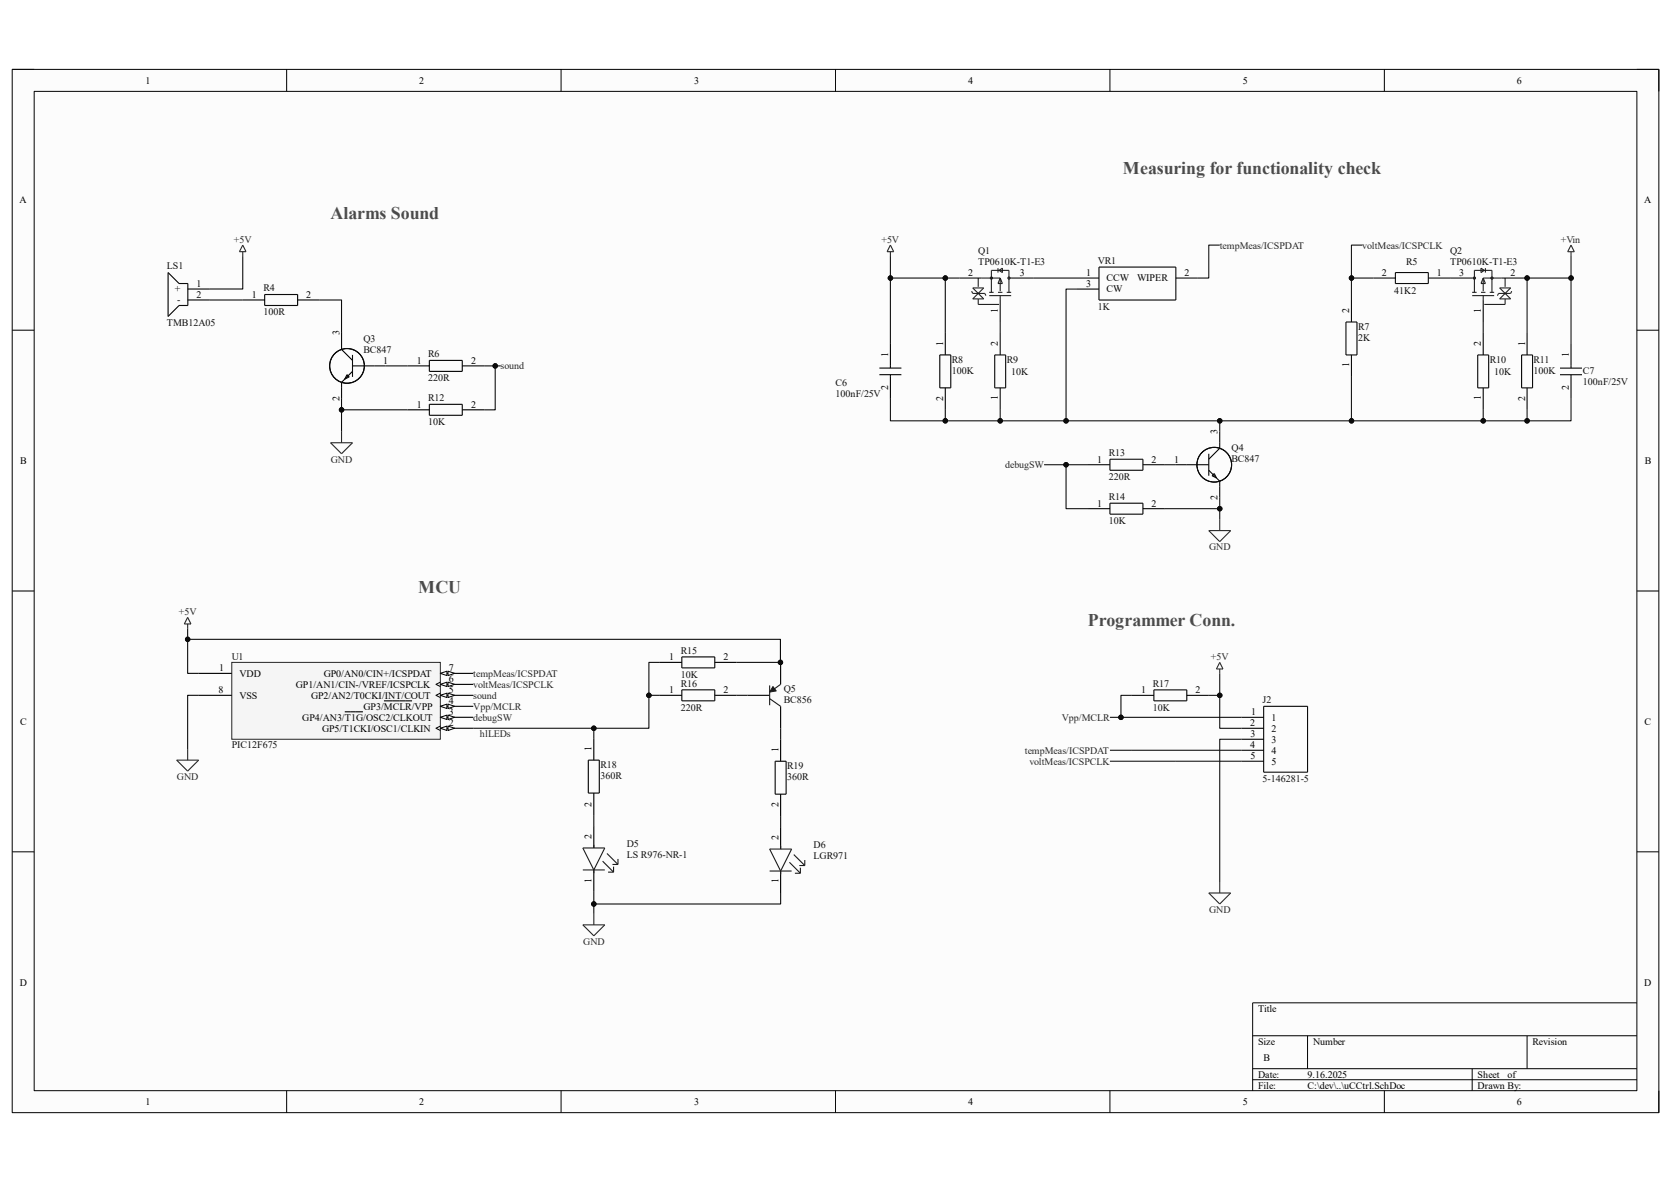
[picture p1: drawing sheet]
<svg xmlns="http://www.w3.org/2000/svg" width="297mm" height="210mm" viewBox="0 0 297 210" stroke-linecap="round" stroke-linejoin="round" font-family="sans-serif">
<path d="M2.2 12.3h292.7v185.4h-292.7z" fill-rule="evenodd" fill="#fcfcfc"/>
<path d="M2.2 12.3h292.7v185.4h-292.7z" fill="none" stroke="#000" stroke-width=".18"/>
<path d="M6.1 16.2h284.8v177.6h-284.8z" fill-rule="evenodd" fill="#fcfcfc"/>
<g fill="none" stroke="#000" stroke-width=".18">
<path d="M2.2 12.3h3.9M6.1 16.2h284.8v177.6h-284.8zM50.9 12.3v3.9M99.7 12.3v3.9M148.5 12.3v3.9M197.3 12.3v3.9M246.1 12.3v3.9M290.9 12.3h4v3.9M2.2 58.7h3.9M290.9 58.7h4M2.2 105h3.9M290.9 105h4"/>
<path d="M2.2 151.4h3.9M290.9 151.4h4M290.9 178.2h-68.2v15.6M50.9 193.8v3.9M99.7 193.8v3.9M148.5 193.8v3.9M197.3 193.8v3.9M222.7 184h68.2M222.7 189.9h68.2M222.7 191.8h68.2M232.4 184v5.9M246.1 193.8v3.9"/>
<path d="M261.7 189.9v3.9M271.4 184v5.9M294.9 193.8v3.9"/>
</g>
<path d="M104.6 135.1h1.9v5.8h-1.9zM105.5 131.2v3.9M105.5 140.9v3.9" fill="none" stroke="#000" stroke-width=".2"/>
<path d="M41.2 117.7h37.1v13.6h-37.1z" fill-rule="evenodd" fill="#f5f5f5"/>
<path d="M41.2 117.7h37.1v13.6h-37.1z" fill="none" stroke="#262626" stroke-width=".18"/>
<path d="M35.3 119.6h5.9M78.3 129.4h5.8" fill="none" stroke="#000" stroke-width=".2"/>
<path d="M78.3 129.4l1.1-.4v.8z" fill="#fbfbfb"/>
<path d="M78.3 129.4l1.1-.4v.8z" fill="none" stroke="#000" stroke-width=".18"/>
<path d="M79.6 129l1.2 .4-1.2 .4z" fill="#fbfbfb"/>
<path d="M78.3 129l-.8 .4 .8 .4M79.6 129l1.2 .4-1.2 .4z" fill="none" stroke="#000" stroke-width=".18"/>
<path d="M78.3 127.4h5.8" fill="none" stroke="#000" stroke-width=".2"/>
<path d="M78.3 127.4l1.1-.3v.7z" fill="#fbfbfb"/>
<path d="M78.3 127.4l1.1-.3v.7z" fill="none" stroke="#000" stroke-width=".18"/>
<path d="M79.6 127.1l1.2 .3-1.2 .4z" fill="#fbfbfb"/>
<path d="M79.6 127.1l1.2 .3-1.2 .4z" fill="none" stroke="#000" stroke-width=".18"/>
<path d="M61.3 126.5h3.2M78.3 125.5h5.8" fill="none" stroke="#000" stroke-width=".2"/>
<path d="M78.3 125.5l1.1-.4v.8z" fill="#fbfbfb"/>
<path d="M78.3 125.5l1.1-.4v.8z" fill="none" stroke="#000" stroke-width=".18"/>
<path d="M79.6 125.1l1.2 .4-1.2 .4z" fill="#fbfbfb"/>
<path d="M79.6 125.1l1.2 .4-1.2 .4z" fill="none" stroke="#000" stroke-width=".18"/>
<path d="M68.2 124.5h5M78.3 123.5h5.8" fill="none" stroke="#000" stroke-width=".2"/>
<path d="M78.3 123.5l1.1-.3v.7z" fill="#fbfbfb"/>
<path d="M78.3 123.5l1.1-.3v.7z" fill="none" stroke="#000" stroke-width=".18"/>
<path d="M79.6 123.2l1.2 .3-1.2 .4z" fill="#fbfbfb"/>
<path d="M78.3 123.2l-.8 .3 .8 .4M79.6 123.2l1.2 .3-1.2 .4z" fill="none" stroke="#000" stroke-width=".18"/>
<path d="M78.3 121.6h5.8" fill="none" stroke="#000" stroke-width=".2"/>
<path d="M78.3 121.6l1.1-.4v.8z" fill="#fbfbfb"/>
<path d="M78.3 121.6l1.1-.4v.8z" fill="none" stroke="#000" stroke-width=".18"/>
<path d="M79.6 121.2l1.2 .4-1.2 .4z" fill="#fbfbfb"/>
<path d="M78.3 121.2l-.8 .4 .8 .4M79.6 121.2l1.2 .4-1.2 .4z" fill="none" stroke="#000" stroke-width=".18"/>
<path d="M78.3 119.6h5.8" fill="none" stroke="#000" stroke-width=".2"/>
<path d="M78.3 119.6l1.1-.3v.7z" fill="#fbfbfb"/>
<path d="M78.3 119.6l1.1-.3v.7z" fill="none" stroke="#000" stroke-width=".18"/>
<path d="M79.6 119.3l1.2 .3-1.2 .4z" fill="#fbfbfb"/>
<path d="M79.6 119.3l1.2 .3-1.2 .4z" fill="none" stroke="#000" stroke-width=".18"/>
<path d="M138.8 117.7v3.9M35.3 123.5h5.9M132.9 123.5h3.9M138.8 125.5v3.9M105.5 146.8v3.9M105.5 154.6v3.9M138.8 147v3.9M138.8 154.8v3.9" fill="none" stroke="#000" stroke-width=".2"/>
<path d="M33.4 109.7l.5 1.2h-1.1zM33.4 110.9v.7M31.4 135.1h3.9l-1.9 1.9zM33.4 133.1v2M103.6 164.3h3.9l-2 2zM105.5 162.4v1.9" fill="none" stroke="#262626" stroke-width=".2"/>
<g fill="none" stroke="#1c1c1c" stroke-width=".2">
<path d="M136.8 121.8v3.5M136.8 124.1l2 1.4M138.8 121.6l-1.4 1M103.6 150.7h3.9l-2 3.9zM103.6 154.6h3.9M105.5 150.1v.6M105.5 154.6v.6M107.1 153l2 2M107.9 151.6l1.9 2M108.1 155h1M108.9 153.6h.9M109.1 154v1"/>
<path d="M109.8 152.6v1M136.8 150.9h3.9l-1.9 3.9zM136.8 154.8h3.9M138.8 150.3v.6M138.8 154.8v.5M140.3 153.2l2 2M141.1 151.8l1.9 2M141.3 155.2h1M142.1 153.8h.9M142.3 154.2v1M143 152.8v1"/>
</g>
<path d="M137.4 122l.6 .8-1.2 .2z" fill="#1c1c1c"/>
<path d="M137.4 122l.6 .8-1.2 .2z" fill="none" stroke="#1c1c1c" stroke-width=".18"/>
<g fill="none" stroke="#000" stroke-width=".2">
<path d="M29.9 48.4l1.9 2h1.6v3.9h-1.6l-1.9 1.9zM33.4 53.3h3.9M33.4 51.4h3.9M43.1 53.3h3.9M47 52.3h5.9v2h-5.9zM52.9 53.3h3.9M60.7 59.2v2.9l2 1.9M168 59.2v3.9M61.7 66.6l.4 .4-.8 .4zM62.7 65h5.8M62.7 66l-2 1.9v3M62.7 63.1v3.9"/>
<path d="M72.4 65h3.9M72.4 72.8h3.9M76.3 64h5.9v2h-5.9zM76.3 71.8h5.9v2h-5.9zM82.2 65h3.9M82.2 72.8h3.9M156.3 65.4h3.9M156.3 66.6h3.9M158.3 61.1v4.3M158.3 66.6v4.3M167 63.1h2v5.8h-2zM168 68.9v3.9"/>
<path d="M117.3 117.7h3.9M121.2 116.7h5.8v2h-5.8zM127 117.7h3.9M117.3 123.5h3.9M121.2 122.6h5.8v1.9h-5.8zM127 123.5h3.9M137.8 135.3h1.9v5.8h-1.9zM138.8 131.3v4M138.8 141.1v3.9"/>
<circle cx="61.7" cy="65" r="3.1"/>
</g>
<path d="M43.1 43.5l.6 1.2h-1.1zM43.1 44.7v.8M158.3 43.6l.6 1.1h-1.2zM158.3 44.7v.8M58.8 78.7h3.9l-2 1.9zM60.7 76.7v2" fill="none" stroke="#262626" stroke-width=".2"/>
<g fill="none" stroke="#000" stroke-width=".19">
<path d="M170.6 49.4h3.9M177.8 53.3v3.9M177.8 59.2v3.9M179.7 49.4h3.9M191.4 49.4h3.9M191.4 51.4h3.9M195.3 47.5h13.7v5.8h-13.7zM209 49.4h3.9M239.2 57.2h2v5.9h-2zM240.2 53.3v3.9M244.1 49.4h3.9M248 48.4h5.9v2h-5.9z"/>
<path d="M253.9 49.4h7.8M263.6 53.3v3.9M263.6 59.2v3.9M266.9 49.4h3.9M271.4 59.2v3.9M176.8 63.1h2v5.8h-2zM177.8 68.9v3.9M216.8 76.7v3l-1.9 1.9M240.2 63.1v3.9M262.7 63.1h1.9v5.8h-1.9zM263.6 68.9v3.9M270.5 63.1h1.9v5.8h-1.9z"/>
<path d="M271.4 68.9v3.9M277.3 65.4h3.9M277.3 66.6h3.9M279.2 61.1v4.3M279.2 66.6v4.3M193.4 82.6h3.9M193.4 90.4h3.9M197.3 81.6h5.8v2h-5.8zM197.3 89.4h5.8v2h-5.8zM203.1 82.6h3.9M203.1 90.4h3.9M209 82.6h5.9"/>
<path d="M214.9 83.6l1.9 1.9v2.9M214.9 80.6v3.9M215.8 84.1l.4 .8-.8-.4zM201.2 123.5h3.9M205.1 122.6h5.8v1.9h-5.8zM210.9 123.5h4M220.7 127.5h3.9M220.7 129.4h3.9M220.7 131.3h3.9M220.7 133.3h3.9M220.7 135.3h3.9M224.6 125.5h7.8v11.7h-7.8z"/>
<circle cx="215.8" cy="82.6" r="3.1"/>
</g>
<path d="M279.2 43.6l.6 1.1h-1.2zM279.2 44.7v.8M214.9 94.3h3.8l-1.9 1.9zM216.8 92.3v2M216.8 118.9v.7M216.8 117.7l.6 1.2h-1.2zM214.9 158.7h3.8l-1.9 1.9zM216.8 156.7v2" fill="none" stroke="#262626" stroke-width=".19"/>
<g fill="none" stroke="#1c1c1c" stroke-width=".19">
<path d="M172.9 51.2h1.9l-1.9 1.9h1.9zM172.9 52.1h2.1l.2 .4M173.9 53.1v1h3.7M173.9 49.4v1.6M174.5 49.4h3.3M175.8 52.5h3.9M175.8 51.9h.8M176.2 51.9v-3.9h3.1v3.9M177.4 51.9h.8M177.4 47.6v.8M177.6 48l.6-.4v.8zM177.8 49.4l.4 1h-.8z"/>
<path d="M177.8 49.4v2.3M177.8 52.5v.8M178.9 51.9h.8M179.3 49.4h.4M261.7 52.5h3.9M261.7 51.9h.8M261.7 49.4h.4M262.1 51.9v-3.9h3.1v3.9M263.2 51.9h.8M263.2 47.6l.6 .4-.6 .4zM263.6 49.4v2.3M263.6 52.5v.8"/>
<path d="M263.6 49.4l.4 1h-.8zM263.6 49.4h3.3M264 47.6v.8M264.8 51.9h.8M266.6 51.2h1.9l-1 .9zM267.5 53.1v1h-3.7M267.5 49.4v1.6M267.5 52.1l1 1h-1.9zM268.7 51.7l-.2 .4h-2.1l-.2 .4"/>
<circle cx="176.2" cy="49.4" r=".19"/>
<circle cx="179.3" cy="49.4" r=".19"/>
<circle cx="262.1" cy="49.4" r=".19"/>
<circle cx="265.2" cy="49.4" r=".19"/>
</g>
<path d="M172.7 51.7l.2 .4" fill="none" stroke="#1c1c1c" stroke-width=".2"/>
<path d="M271.4 49.4v9.8" fill="none" stroke="#0e0e0e" stroke-width=".19"/>
<circle cx="271.4" cy="49.4" r=".39" fill="#0e0e0e"/>
<circle cx="271.4" cy="49.4" r=".39" fill="none" stroke="#0e0e0e" stroke-width=".18"/>
<path d="M33.4 111.6v8h1.9M35.3 123.5h-1.9v9.6" fill="none" stroke="#0e0e0e" stroke-width=".2"/>
<circle cx="33.4" cy="113.6" r=".39" fill="#0e0e0e"/>
<circle cx="33.4" cy="113.6" r=".39" fill="none" stroke="#0e0e0e" stroke-width=".18"/>
<path d="M33.4 113.6h105.3v4.1h-7.8" fill="none" stroke="#0e0e0e" stroke-width=".2"/>
<circle cx="138.7" cy="117.7" r=".39" fill="#0e0e0e"/>
<circle cx="138.7" cy="117.7" r=".39" fill="none" stroke="#0e0e0e" stroke-width=".18"/>
<circle cx="33.4" cy="113.6" r=".39" fill="#0e0e0e"/>
<circle cx="33.4" cy="113.6" r=".39" fill="none" stroke="#0e0e0e" stroke-width=".18"/>
<path d="M37.3 53.3h5.8M43.1 45.5v5.9h-5.8M56.8 53.3h3.9v5.9M60.7 72.8h11.7" fill="none" stroke="#0e0e0e" stroke-width=".2"/>
<circle cx="60.7" cy="72.8" r=".39" fill="#0e0e0e"/>
<circle cx="60.7" cy="72.8" r=".39" fill="none" stroke="#0e0e0e" stroke-width=".18"/>
<path d="M68.5 65h3.9M117.3 123.5h-2v5.9h-31.2" fill="none" stroke="#0e0e0e" stroke-width=".2"/>
<circle cx="115.3" cy="123.5" r=".39" fill="#0e0e0e"/>
<circle cx="115.3" cy="123.5" r=".39" fill="none" stroke="#0e0e0e" stroke-width=".18"/>
<circle cx="105.5" cy="129.4" r=".39" fill="#0e0e0e"/>
<circle cx="105.5" cy="129.4" r=".39" fill="none" stroke="#0e0e0e" stroke-width=".18"/>
<path d="M88 65v7.8h-1.9" fill="none" stroke="#0e0e0e" stroke-width=".2"/>
<circle cx="88" cy="65" r=".39" fill="#0e0e0e"/>
<circle cx="88" cy="65" r=".39" fill="none" stroke="#0e0e0e" stroke-width=".18"/>
<path d="M86.1 65h2.9" fill="none" stroke="#0e0e0e" stroke-width=".2"/>
<circle cx="88" cy="65" r=".39" fill="#0e0e0e"/>
<circle cx="88" cy="65" r=".39" fill="none" stroke="#0e0e0e" stroke-width=".18"/>
<path d="M138.8 158.7v1.9h-33.3" fill="none" stroke="#0e0e0e" stroke-width=".2"/>
<circle cx="105.5" cy="160.6" r=".39" fill="#0e0e0e"/>
<circle cx="105.5" cy="160.6" r=".39" fill="none" stroke="#0e0e0e" stroke-width=".18"/>
<path d="M117.3 117.7h-2v5.8" fill="none" stroke="#0e0e0e" stroke-width=".2"/>
<circle cx="115.3" cy="123.5" r=".39" fill="#0e0e0e"/>
<circle cx="115.3" cy="123.5" r=".39" fill="none" stroke="#0e0e0e" stroke-width=".18"/>
<path d="M138.7 117.7h.1M130.9 123.5h2" fill="none" stroke="#0e0e0e" stroke-width=".2"/>
<circle cx="138.7" cy="117.7" r=".39" fill="#0e0e0e"/>
<circle cx="138.7" cy="117.7" r=".39" fill="none" stroke="#0e0e0e" stroke-width=".18"/>
<path d="M158.3 70.9v3.9h58.5" fill="none" stroke="#0e0e0e" stroke-width=".19"/>
<circle cx="168" cy="74.8" r=".39" fill="#0e0e0e"/>
<circle cx="168" cy="74.8" r=".39" fill="none" stroke="#0e0e0e" stroke-width=".18"/>
<circle cx="177.8" cy="74.8" r=".39" fill="#0e0e0e"/>
<circle cx="177.8" cy="74.8" r=".39" fill="none" stroke="#0e0e0e" stroke-width=".18"/>
<circle cx="189.5" cy="74.8" r=".39" fill="#0e0e0e"/>
<circle cx="189.5" cy="74.8" r=".39" fill="none" stroke="#0e0e0e" stroke-width=".18"/>
<circle cx="216.8" cy="74.8" r=".39" fill="#0e0e0e"/>
<circle cx="216.8" cy="74.8" r=".39" fill="none" stroke="#0e0e0e" stroke-width=".18"/>
<path d="M158.3 45.5v3.9h9.7v9.8" fill="none" stroke="#0e0e0e" stroke-width=".2"/>
<circle cx="168" cy="49.4" r=".39" fill="#0e0e0e"/>
<circle cx="168" cy="49.4" r=".39" fill="none" stroke="#0e0e0e" stroke-width=".18"/>
<circle cx="158.3" cy="49.4" r=".39" fill="#0e0e0e"/>
<circle cx="158.3" cy="49.4" r=".39" fill="none" stroke="#0e0e0e" stroke-width=".18"/>
<path d="M168 49.4h2.6" fill="none" stroke="#0e0e0e" stroke-width=".2"/>
<circle cx="168" cy="49.4" r=".39" fill="#0e0e0e"/>
<circle cx="168" cy="49.4" r=".39" fill="none" stroke="#0e0e0e" stroke-width=".18"/>
<path d="M183.6 49.4h7.8M185.6 82.6h7.8" fill="none" stroke="#0e0e0e" stroke-width=".19"/>
<circle cx="189.5" cy="82.6" r=".39" fill="#0e0e0e"/>
<circle cx="189.5" cy="82.6" r=".39" fill="none" stroke="#0e0e0e" stroke-width=".18"/>
<path d="M189.5 82.6v7.8h3.9" fill="none" stroke="#0e0e0e" stroke-width=".19"/>
<circle cx="189.5" cy="82.6" r=".39" fill="#0e0e0e"/>
<circle cx="189.5" cy="82.6" r=".39" fill="none" stroke="#0e0e0e" stroke-width=".18"/>
<path d="M197.3 127.5h23.4M197.3 135.3h11.7M197.3 133.3h3.9" fill="none" stroke="#0e0e0e" stroke-width=".19"/>
<circle cx="199.2" cy="127.5" r=".39" fill="#0e0e0e"/>
<circle cx="199.2" cy="127.5" r=".39" fill="none" stroke="#0e0e0e" stroke-width=".18"/>
<path d="M201.2 123.5h-2v4" fill="none" stroke="#0e0e0e" stroke-width=".19"/>
<circle cx="199.2" cy="127.5" r=".39" fill="#0e0e0e"/>
<circle cx="199.2" cy="127.5" r=".39" fill="none" stroke="#0e0e0e" stroke-width=".18"/>
<path d="M207 90.4h9.8" fill="none" stroke="#0e0e0e" stroke-width=".19"/>
<circle cx="216.8" cy="90.4" r=".39" fill="#0e0e0e"/>
<circle cx="216.8" cy="90.4" r=".39" fill="none" stroke="#0e0e0e" stroke-width=".18"/>
<path d="M216.8 43.6h-1.9v5.8h-2M207 82.6h2M209 135.3h11.7M214.9 123.5h1.9" fill="none" stroke="#0e0e0e" stroke-width=".19"/>
<circle cx="216.8" cy="123.6" r=".39" fill="#0e0e0e"/>
<circle cx="216.8" cy="123.6" r=".39" fill="none" stroke="#0e0e0e" stroke-width=".18"/>
<path d="M216.8 119.6v9.8h3.9M220.7 131.3h-3.9v25.4" fill="none" stroke="#0e0e0e" stroke-width=".19"/>
<circle cx="216.8" cy="123.6" r=".39" fill="#0e0e0e"/>
<circle cx="216.8" cy="123.6" r=".39" fill="none" stroke="#0e0e0e" stroke-width=".18"/>
<path d="M240.2 74.8h-23.4v1.9" fill="none" stroke="#0e0e0e" stroke-width=".19"/>
<circle cx="216.8" cy="74.8" r=".39" fill="#0e0e0e"/>
<circle cx="216.8" cy="74.8" r=".39" fill="none" stroke="#0e0e0e" stroke-width=".18"/>
<circle cx="240.2" cy="74.8" r=".39" fill="#0e0e0e"/>
<circle cx="240.2" cy="74.8" r=".39" fill="none" stroke="#0e0e0e" stroke-width=".18"/>
<path d="M279.2 45.5v3.9h-8.4" fill="none" stroke="#0e0e0e" stroke-width=".19"/>
<circle cx="271.4" cy="49.4" r=".39" fill="#0e0e0e"/>
<circle cx="271.4" cy="49.4" r=".39" fill="none" stroke="#0e0e0e" stroke-width=".18"/>
<circle cx="279.2" cy="49.4" r=".39" fill="#0e0e0e"/>
<circle cx="279.2" cy="49.4" r=".39" fill="none" stroke="#0e0e0e" stroke-width=".18"/>
<path d="M60.7 70.9v5.8" fill="none" stroke="#0e0e0e" stroke-width=".2"/>
<circle cx="60.7" cy="72.8" r=".39" fill="#0e0e0e"/>
<circle cx="60.7" cy="72.8" r=".39" fill="none" stroke="#0e0e0e" stroke-width=".18"/>
<path d="M105.5 158.5v3.9" fill="none" stroke="#0e0e0e" stroke-width=".2"/>
<circle cx="105.5" cy="160.6" r=".39" fill="#0e0e0e"/>
<circle cx="105.5" cy="160.6" r=".39" fill="none" stroke="#0e0e0e" stroke-width=".18"/>
<path d="M105.5 129.4v1.8M105.5 144.8v2" fill="none" stroke="#0e0e0e" stroke-width=".2"/>
<circle cx="105.5" cy="129.4" r=".39" fill="#0e0e0e"/>
<circle cx="105.5" cy="129.4" r=".39" fill="none" stroke="#0e0e0e" stroke-width=".18"/>
<path d="M158.3 49.4v11.7M138.8 129.4v1.9M138.8 145v2" fill="none" stroke="#0e0e0e" stroke-width=".2"/>
<circle cx="158.3" cy="49.4" r=".39" fill="#0e0e0e"/>
<circle cx="158.3" cy="49.4" r=".39" fill="none" stroke="#0e0e0e" stroke-width=".18"/>
<path d="M168 72.8v2" fill="none" stroke="#0e0e0e" stroke-width=".2"/>
<circle cx="168" cy="74.8" r=".39" fill="#0e0e0e"/>
<circle cx="168" cy="74.8" r=".39" fill="none" stroke="#0e0e0e" stroke-width=".18"/>
<path d="M177.8 72.8v2" fill="none" stroke="#0e0e0e" stroke-width=".19"/>
<circle cx="177.8" cy="74.8" r=".39" fill="#0e0e0e"/>
<circle cx="177.8" cy="74.8" r=".39" fill="none" stroke="#0e0e0e" stroke-width=".18"/>
<path d="M177.8 57.2v2M216.8 88.4v3.9" fill="none" stroke="#0e0e0e" stroke-width=".19"/>
<circle cx="216.8" cy="90.4" r=".39" fill="#0e0e0e"/>
<circle cx="216.8" cy="90.4" r=".39" fill="none" stroke="#0e0e0e" stroke-width=".18"/>
<path d="M263.6 72.8v2" fill="none" stroke="#0e0e0e" stroke-width=".19"/>
<circle cx="263.6" cy="74.8" r=".39" fill="#0e0e0e"/>
<circle cx="263.6" cy="74.8" r=".39" fill="none" stroke="#0e0e0e" stroke-width=".18"/>
<path d="M242.2 43.6h-2v9.7M263.6 57.2v2" fill="none" stroke="#0e0e0e" stroke-width=".19"/>
<circle cx="240.2" cy="49.4" r=".39" fill="#0e0e0e"/>
<circle cx="240.2" cy="49.4" r=".39" fill="none" stroke="#0e0e0e" stroke-width=".18"/>
<path d="M240.2 49.4h3.9" fill="none" stroke="#0e0e0e" stroke-width=".19"/>
<circle cx="240.2" cy="49.4" r=".39" fill="#0e0e0e"/>
<circle cx="240.2" cy="49.4" r=".39" fill="none" stroke="#0e0e0e" stroke-width=".18"/>
<path d="M240.2 67v7.8h39v-3.9" fill="none" stroke="#0e0e0e" stroke-width=".19"/>
<circle cx="240.2" cy="74.8" r=".39" fill="#0e0e0e"/>
<circle cx="240.2" cy="74.8" r=".39" fill="none" stroke="#0e0e0e" stroke-width=".18"/>
<circle cx="263.6" cy="74.8" r=".39" fill="#0e0e0e"/>
<circle cx="263.6" cy="74.8" r=".39" fill="none" stroke="#0e0e0e" stroke-width=".18"/>
<circle cx="271.4" cy="74.8" r=".39" fill="#0e0e0e"/>
<circle cx="271.4" cy="74.8" r=".39" fill="none" stroke="#0e0e0e" stroke-width=".18"/>
<path d="M279.2 49.4v11.7" fill="none" stroke="#0e0e0e" stroke-width=".19"/>
<circle cx="279.2" cy="49.4" r=".39" fill="#0e0e0e"/>
<circle cx="279.2" cy="49.4" r=".39" fill="none" stroke="#0e0e0e" stroke-width=".18"/>
<path d="M271.4 72.8v2" fill="none" stroke="#0e0e0e" stroke-width=".19"/>
<circle cx="271.4" cy="74.8" r=".39" fill="#0e0e0e"/>
<circle cx="271.4" cy="74.8" r=".39" fill="none" stroke="#0e0e0e" stroke-width=".18"/>
<path d="M191.4 51.4h-1.9v23.4M201.2 133.3h19.5" fill="none" stroke="#0e0e0e" stroke-width=".19"/>
<circle cx="189.5" cy="74.8" r=".39" fill="#0e0e0e"/>
<circle cx="189.5" cy="74.8" r=".39" fill="none" stroke="#0e0e0e" stroke-width=".18"/>
<g font-size="3.2" fill="#4c4c4c">
<text x="199.6" y="31">Measuring for functionality check</text>
<text x="58.8" y="39">Alarms Sound</text>
<text x="74.3" y="105.3">MCU</text>
<text x="193.4" y="111.2">Programmer Conn.</text>
</g>
<g font-size="1.8">
<text x="25.9" y="14.9">1</text>
<text x="74.5" y="14.9">2</text>
<text x="123.4" y="14.9">3</text>
<text x="172.1" y="14.9">4</text>
<text x="220.9" y="14.9">5</text>
<text x="269.6" y="14.9">6</text>
<text x="3.5" y="36.1">A</text>
<text x="292.3" y="36.1">A</text>
<text x="31.1" y="51.9">+</text>
<text x="31.5" y="53.9">-</text>
<text x="34.9" y="51">1</text>
<text x="34.9" y="52.9">2</text>
<text x="44.8" y="52.9">1</text>
<text x="54.4" y="52.9">2</text>
<text x="172.1" y="49">2</text>
<text x="181.3" y="49">3</text>
<text x="193" y="51">3</text>
<text x="193.1" y="49">1</text>
<text x="196.7" y="50">CCW</text>
<text x="196.7" y="51.9">CW</text>
<text x="202.1" y="50">WIPER</text>
<text x="210.5" y="49">2</text>
<text x="245.6" y="49">2</text>
<text x="255.4" y="49">1</text>
<text x="259.4" y="49">3</text>
<text x="268.5" y="49">2</text>
<text x="60.3" y="59.6" transform="rotate(-90 60.3 59.6)">3</text>
<text x="177.4" y="55.5" transform="rotate(-90 177.4 55.5)">1</text>
<text x="239.8" y="55.6" transform="rotate(-90 239.8 55.6)">2</text>
<text x="263.2" y="55.5" transform="rotate(-90 263.2 55.5)">1</text>
<text x="68.1" y="64.6">1</text>
<text x="74.1" y="64.6">1</text>
<text x="83.7" y="64.6">2</text>
<text x="157.9" y="63.5" transform="rotate(-90 157.9 63.5)">1</text>
<text x="167.6" y="61.5" transform="rotate(-90 167.6 61.5)">1</text>
<text x="177.4" y="61.5" transform="rotate(-90 177.4 61.5)">2</text>
<text x="239.8" y="65.3" transform="rotate(-90 239.8 65.3)">1</text>
<text x="263.2" y="61.5" transform="rotate(-90 263.2 61.5)">2</text>
<text x="271.1" y="61.5" transform="rotate(-90 271.1 61.5)">1</text>
<text x="278.9" y="63.5" transform="rotate(-90 278.9 63.5)">1</text>
<text x="60.3" y="71.3" transform="rotate(-90 60.3 71.3)">2</text>
<text x="157.9" y="69.3" transform="rotate(-90 157.9 69.3)">2</text>
<text x="167.6" y="71.3" transform="rotate(-90 167.6 71.3)">2</text>
<text x="177.4" y="71.1" transform="rotate(-90 177.4 71.1)">1</text>
<text x="263.2" y="71.1" transform="rotate(-90 263.2 71.1)">1</text>
<text x="271.1" y="71.3" transform="rotate(-90 271.1 71.3)">2</text>
<text x="278.9" y="69.3" transform="rotate(-90 278.9 69.3)">2</text>
<text x="74.1" y="72.4">1</text>
<text x="83.7" y="72.4">2</text>
<text x="216.4" y="77.1" transform="rotate(-90 216.4 77.1)">3</text>
<text x="3.6" y="82.4">B</text>
<text x="195" y="82.2">1</text>
<text x="204.7" y="82.2">2</text>
<text x="208.7" y="82.2">1</text>
<text x="292.4" y="82.4">B</text>
<text x="216.4" y="88.9" transform="rotate(-90 216.4 88.9)">2</text>
<text x="195" y="90">1</text>
<text x="204.7" y="90">2</text>
<text x="38.9" y="119.3">1</text>
<text x="79.8" y="119.3">7</text>
<text x="119" y="117.3">1</text>
<text x="128.6" y="117.3">2</text>
<text x="38.9" y="123.2">8</text>
<text x="42.5" y="120.2">VDD</text>
<text x="42.5" y="124.2">VSS</text>
<text x="52.6" y="122.2">GP1/AN1/CIN-/VREF/ICSPCLK</text>
<text x="55.3" y="124.2">GP2/AN2/T0CKI/INT/COUT</text>
<text x="57.5" y="120.2">GP0/AN0/CIN+/ICSPDAT</text>
<text x="79.8" y="125.1">4</text>
<text x="79.8" y="123.2">5</text>
<text x="79.8" y="121.2">6</text>
<text x="119" y="123.2">1</text>
<text x="128.6" y="123.2">2</text>
<text x="202.9" y="123.2">1</text>
<text x="212.5" y="123.2">2</text>
<text x="3.6" y="128.8">C</text>
<text x="53.7" y="128.1">GP4/AN3/T1G/OSC2/CLKOUT</text>
<text x="57.2" y="130">GP5/T1CKI/OSC1/CLKIN</text>
<text x="64.6" y="126.1">GP3/MCLR/VPP</text>
<text x="79.8" y="129">2</text>
<text x="79.8" y="127.1">3</text>
<text x="222.2" y="129">2</text>
<text x="222.3" y="131">3</text>
<text x="222.4" y="127.1">1</text>
<text x="226" y="128.1">1</text>
<text x="226" y="130">2</text>
<text x="226" y="132">3</text>
<text x="292.3" y="128.8">C</text>
<text x="105.2" y="133.5" transform="rotate(-90 105.2 133.5)">1</text>
<text x="138.4" y="133.7" transform="rotate(-90 138.4 133.7)">1</text>
<text x="222.2" y="132.9">4</text>
<text x="222.2" y="134.9">5</text>
<text x="226" y="133.9">4</text>
<text x="226" y="135.8">5</text>
<text x="105.2" y="143.3" transform="rotate(-90 105.2 143.3)">2</text>
<text x="138.4" y="143.5" transform="rotate(-90 138.4 143.5)">2</text>
<text x="105.2" y="149.1" transform="rotate(-90 105.2 149.1)">2</text>
<text x="138.4" y="149.3" transform="rotate(-90 138.4 149.3)">2</text>
<text x="105.2" y="156.8" transform="rotate(-90 105.2 156.8)">1</text>
<text x="138.4" y="157" transform="rotate(-90 138.4 157)">1</text>
<text x="3.5" y="175.1">D</text>
<text x="223.6" y="179.7">Title</text>
<text x="292.3" y="175.1">D</text>
<text x="223.6" y="185.6">Size</text>
<text x="233.4" y="185.6">Number</text>
<text x="272.4" y="185.6">Revision</text>
<text x="223.6" y="191.5">Date:</text>
<text x="224.6" y="188.6">B</text>
<text x="232.4" y="191.5">9.16.2025</text>
<text x="262.6" y="191.5">Sheet</text>
<text x="268" y="191.5">of</text>
<text x="25.9" y="196.3">1</text>
<text x="74.5" y="196.3">2</text>
<text x="123.4" y="196.3">3</text>
<text x="172.1" y="196.3">4</text>
<text x="220.9" y="196.3">5</text>
<text x="223.6" y="193.4">File:</text>
<text x="232.4" y="193.4">C:\dev\..\uCCtrl.SchDoc</text>
<text x="262.6" y="193.4">Drawn By:</text>
<text x="269.6" y="196.3">6</text>
</g>
<g font-size="1.8" fill="#0e0e0e">
<text x="29.7" y="47.9">LS1</text>
<text x="173.9" y="45.1">Q1</text>
<text x="173.9" y="47.1">TP0610K-T1-E3</text>
<text x="195.1" y="46.9">VR1</text>
<text x="249.9" y="47.1">R5</text>
<text x="257.8" y="45.1">Q2</text>
<text x="257.8" y="47.1">TP0610K-T1-E3</text>
<text x="46.8" y="51.8">R4</text>
<text x="247.8" y="52.2">41K2</text>
<text x="29.7" y="58">TMB12A05</text>
<text x="46.8" y="56">100R</text>
<text x="195.1" y="55.1">1K</text>
<text x="241.4" y="58.6">R7</text>
<text x="64.6" y="60.7">Q3</text>
<text x="64.6" y="62.7">BC847</text>
<text x="76.1" y="63.5">R6</text>
<text x="169.2" y="64.4">R8</text>
<text x="178.9" y="64.4">R9</text>
<text x="241.4" y="60.5">2K</text>
<text x="264.8" y="64.4">R10</text>
<text x="272.6" y="64.4">R11</text>
<text x="76.1" y="67.8">220R</text>
<text x="76.1" y="71.3">R12</text>
<text x="148.5" y="68.5">C6</text>
<text x="148.5" y="70.5">100nF/25V</text>
<text x="169.2" y="66.4">100K</text>
<text x="179.7" y="66.6">10K</text>
<text x="265.6" y="66.6">10K</text>
<text x="272.6" y="66.4">100K</text>
<text x="281.3" y="66.4">C7</text>
<text x="281.3" y="68.3">100nF/25V</text>
<text x="76.1" y="75.6">10K</text>
<text x="197.1" y="81">R13</text>
<text x="218.9" y="80.1">Q4</text>
<text x="218.9" y="82">BC847</text>
<text x="197.1" y="85.3">220R</text>
<text x="197.1" y="88.8">R14</text>
<text x="197.1" y="93.1">10K</text>
<text x="41.2" y="117.3">U1</text>
<text x="121" y="116.2">R15</text>
<text x="121" y="122">R16</text>
<text x="121" y="120.4">10K</text>
<text x="139.3" y="123">Q5</text>
<text x="139.3" y="124.9">BC856</text>
<text x="204.9" y="122">R17</text>
<text x="224.4" y="124.9">J2</text>
<text x="121" y="126.3">220R</text>
<text x="204.9" y="126.3">10K</text>
<text x="41.2" y="132.9">PIC12F675</text>
<text x="106.7" y="136.4">R18</text>
<text x="139.9" y="136.7">R19</text>
<text x="106.7" y="138.4">360R</text>
<text x="139.9" y="138.6">360R</text>
<text x="224.4" y="139">5-146281-5</text>
<text x="111.4" y="150.5">D5</text>
<text x="111.4" y="152.4">LS R976-NR-1</text>
<text x="144.6" y="150.7">D6</text>
<text x="144.6" y="152.7">LGR971</text>
</g>
<g font-size="1.8" fill="#262626">
<text x="41.6" y="43.2">+5V</text>
<text x="156.7" y="43.2">+5V</text>
<text x="216.8" y="44.2">tempMeas/ICSPDAT</text>
<text x="242.1" y="44.2">voltMeas/ICSPCLK</text>
<text x="277.4" y="43.2">+Vin</text>
<text x="89" y="65.6">sound</text>
<text x="58.8" y="82.2">GND</text>
<text x="178.6" y="83.2">debugSW</text>
<text x="214.9" y="97.8">GND</text>
<text x="31.8" y="109.3">+5V</text>
<text x="215.2" y="117.3">+5V</text>
<text x="84.1" y="122.2">voltMeas/ICSPCLK</text>
<text x="84.1" y="120.2">tempMeas/ICSPDAT</text>
<text x="84.1" y="124.2">sound</text>
<text x="84.1" y="128.1">debugSW</text>
<text x="84.1" y="126.1">Vpp/MCLR</text>
<text x="85.3" y="131">hlLEDs</text>
<text x="188.7" y="128.1">Vpp/MCLR</text>
<text x="182.2" y="133.9">tempMeas/ICSPDAT</text>
<text x="183" y="135.8">voltMeas/ICSPCLK</text>
<text x="31.5" y="138.6">GND</text>
<text x="103.7" y="167.9">GND</text>
<text x="214.9" y="162.2">GND</text>
</g>
</svg>
